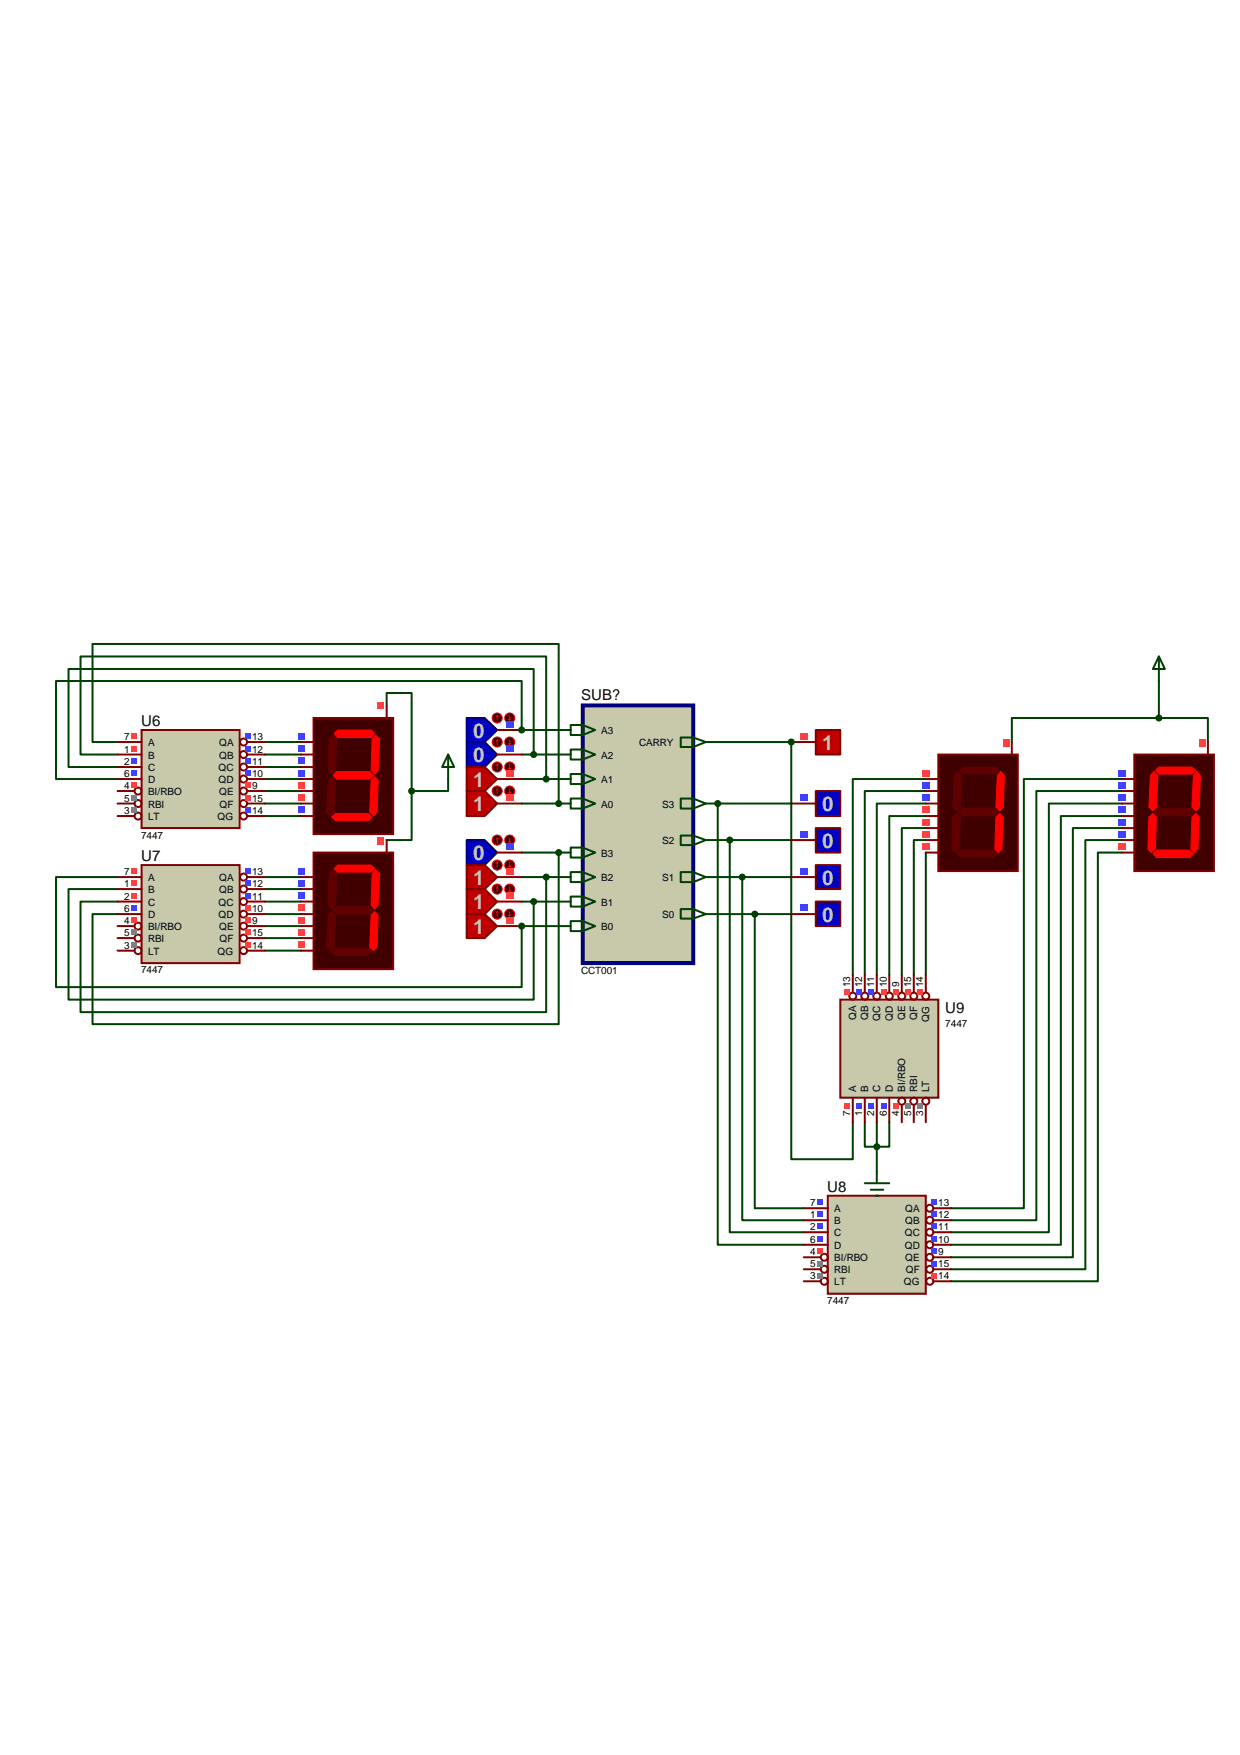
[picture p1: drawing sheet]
<svg xmlns="http://www.w3.org/2000/svg" width="210mm" height="297mm" viewBox="0 0 210 297" stroke-linecap="round" stroke-linejoin="round" font-family="sans-serif">
<g fill="none" stroke="#004000" stroke-width=".34">
<path d="M65.4 119.4v-2.1h4.3v16.6M44.8 125.6h6.2M44.8 127.7h6.2M44.8 129.8h6.2M44.8 131.9h6.2M44.8 133.9h6.2M44.8 136h6.2M44.8 138.1h6.2M69.7 133.9v8.3h-4.3M75.9 131.9v2h-6.2M88.3 123.6h8.3M44.8 148.4h6.2"/>
<path d="M44.8 150.5h6.2M44.8 152.6h6.2M44.8 154.7h6.2M44.8 156.7h6.2M44.8 158.8h6.2M44.8 160.9h6.2"/>
</g>
<circle cx="88.3" cy="123.6" r=".17" fill="#004000"/>
<path d="M19.9 127.7h-6.3v-16.6h78.9v20.8M19.9 125.6h-4.2v-16.6h78.9v27M88.3 123.6v-8.3h-78.8v16.6h10.4M88.3 127.7h8.3M88.3 131.9h8.3M88.3 136h8.3M90.3 127.7v-14.5h-78.7v16.6h8.3M88.3 156.7h8.3" fill="none" stroke="#004000" stroke-width=".34"/>
<circle cx="88.3" cy="156.7" r=".17" fill="#004000"/>
<g fill="none" stroke="#004000" stroke-width=".34">
<path d="M196.2 115.3v6.2M119.5 136h14.4M119.5 125.6h14.4M121.5 136v74.7h14.6M156.7 131.9h-12.3v33.1M156.7 133.9h-10.3v31.1M156.7 136h-8.3v29M156.7 138.1h-6.2v26.9M189.9 131.9h-16.6v72.6h-12.3M189.9 133.9h-14.5v72.6h-14.4M189.9 136h-12.4v72.6h-16.5M189.9 138.1h-10.3v72.6h-18.6"/>
<path d="M196.2 121.5h-24.9v4.1M196.2 121.5h8.3v4.1M19.9 148.4h-10.4v18.7h78.8v-10.4M19.9 150.5h-8.3v18.7h78.7v-16.6M88.3 152.6h8.3M88.3 148.4h8.3M88.3 144.3h8.3M92.5 148.4v22.9h-78.9v-18.7h6.3M94.6 144.3v29h-78.9v-18.6h4.2M119.5 148.4h14.4M119.5 142.2h14.4M119.5 154.7h14.4"/>
<path d="M123.5 142.2v66.4h12.6M125.6 148.4v58.1h10.5M127.8 154.7v49.8h8.3M156.7 140.2h-4v24.8M156.7 142.2h-2v22.8M156.7 144.3v20.7M189.9 140.2h-8.3v72.6h-20.6M189.9 142.2h-6.2v72.6h-22.7M189.9 144.3h-4.1v72.6h-24.8M146.4 189.9v4.2h4.1v-4.2M148.4 189.9v8.3"/>
</g>
<circle cx="133.9" cy="125.6" r=".17" fill="#004000"/>
<path d="M133.9 125.6v70.6h10.5v-6.3" fill="none" stroke="#004000" stroke-width=".34"/>
<path d="M98.6 119.4h18.7v43.6h-18.7z" fill="#c8c8aa" stroke="#000080" stroke-width=".68"/>
<g fill="none" stroke="#004000" stroke-width=".34">
<path d="M96.6 122.7h2l2.2 .9-2.2 .8h-2zM96.6 126.9h2l2.2 .8-2.2 .9h-2zM96.6 131h2l2.2 .9-2.2 .8h-2zM96.6 135.2h2l2.2 .8-2.2 .8h-2zM98.6 122.7v1.7M98.6 126.9v1.7M98.6 131v1.7M98.6 135.2v1.6M115.2 124.8h2.1l2.2 .8-2.2 .8h-2.1zM115.2 135.2h2.1l2.2 .8-2.2 .8h-2.1zM117.3 124.8v1.6M117.3 135.2v1.6"/>
<path d="M96.6 143.5h2l2.2 .8-2.2 .8h-2zM96.6 147.6h2l2.2 .8-2.2 .9h-2zM96.6 151.8h2l2.2 .8-2.2 .8h-2zM96.6 155.9h2l2.2 .8-2.2 .9h-2zM98.6 143.5v1.6M98.6 147.6v1.7M98.6 151.8v1.6M98.6 155.9v1.7M115.2 141.4h2.1l2.2 .8-2.2 .8h-2.1zM115.2 153.9h2.1l2.2 .8-2.2 .8h-2.1zM115.2 147.6h2.1l2.2 .8-2.2 .9h-2.1zM117.3 141.4v1.6"/>
<path d="M117.3 147.6v1.7M117.3 153.9v1.6"/>
</g>
<path d="M138.1 123.6h4.1v4.1h-4.1z" fill="#c00000" stroke="#800000" stroke-width=".34"/>
<path d="M133.9 125.6h4.2" fill="none" stroke="#800000" stroke-width=".34"/>
<path d="M135.5 124.1h1.2v1.1h-1.2z" fill="#ff4040"/>
<path d="M138.1 133.9h4.1v4.2h-4.1z" fill="#0000c0" stroke="#800000" stroke-width=".34"/>
<path d="M133.9 136h4.2" fill="none" stroke="#800000" stroke-width=".34"/>
<path d="M135.5 134.5h1.2v1.1h-1.2z" fill="#4040ff"/>
<path d="M138.1 140.2h4.1v4.1h-4.1z" fill="#0000c0" stroke="#800000" stroke-width=".34"/>
<path d="M133.9 142.2h4.2" fill="none" stroke="#800000" stroke-width=".34"/>
<path d="M135.5 140.7h1.2v1.1h-1.2z" fill="#4040ff"/>
<path d="M138.1 146.4h4.1v4.1h-4.1z" fill="#0000c0" stroke="#800000" stroke-width=".34"/>
<path d="M133.9 148.4h4.2" fill="none" stroke="#800000" stroke-width=".34"/>
<path d="M135.5 146.9h1.2v1.1h-1.2z" fill="#4040ff"/>
<path d="M138.1 152.6h4.1v4.1h-4.1z" fill="#0000c0" stroke="#800000" stroke-width=".34"/>
<path d="M133.9 154.7h4.2" fill="none" stroke="#800000" stroke-width=".34"/>
<path d="M135.5 153.1h1.2v1.1h-1.2z" fill="#4040ff"/>
<path d="M79 121.5h3l2.2 2.1-2.2 2h-3z" fill="#0000c0" stroke="#000080" stroke-width=".34"/>
<path d="M84.2 123.6h4.1" fill="none" stroke="#800000" stroke-width=".34"/>
<circle cx="84.2" cy="121.5" r=".85" fill="#400000" stroke="#f00" stroke-width=".17"/>
<path d="M84.2 121.1l-.2 .2M84.2 121.1l.1 .2M84.2 121.1v.8" fill="none" stroke="#f00" stroke-width=".17"/>
<circle cx="86.3" cy="121.5" r=".85" fill="#400000" stroke="#f00" stroke-width=".17"/>
<path d="M86 121.7l.3 .2M86.3 121.1v.8M86.4 121.7l-.1 .2" fill="none" stroke="#f00" stroke-width=".17"/>
<path d="M85.7 122h1.2v1.1h-1.2z" fill="#4040ff"/>
<path d="M79 125.6h3l2.2 2.1-2.2 2.1h-3z" fill="#0000c0" stroke="#000080" stroke-width=".34"/>
<path d="M84.2 127.7h4.1" fill="none" stroke="#800000" stroke-width=".34"/>
<circle cx="84.2" cy="125.6" r=".85" fill="#400000" stroke="#f00" stroke-width=".17"/>
<path d="M84.2 125.3l-.2 .1M84.2 125.3l.1 .1M84.2 125.3v.7" fill="none" stroke="#f00" stroke-width=".17"/>
<circle cx="86.3" cy="125.6" r=".85" fill="#400000" stroke="#f00" stroke-width=".17"/>
<path d="M86 125.8l.3 .2M86.3 125.3v.7M86.4 125.8l-.1 .2" fill="none" stroke="#f00" stroke-width=".17"/>
<path d="M85.7 126.2h1.2v1.1h-1.2z" fill="#4040ff"/>
<path d="M79 129.8h3l2.2 2.1-2.2 2h-3z" fill="#c00000" stroke="#800000" stroke-width=".34"/>
<path d="M84.2 131.9h4.1" fill="none" stroke="#800000" stroke-width=".34"/>
<circle cx="84.2" cy="129.8" r=".85" fill="#400000" stroke="#f00" stroke-width=".17"/>
<path d="M84.2 129.4l-.2 .2M84.2 129.4l.1 .2M84.2 129.4v.8" fill="none" stroke="#f00" stroke-width=".17"/>
<circle cx="86.3" cy="129.8" r=".85" fill="#400000" stroke="#f00" stroke-width=".17"/>
<path d="M86 130l.3 .2M86.3 129.4v.8M86.4 130l-.1 .2" fill="none" stroke="#f00" stroke-width=".17"/>
<path d="M85.7 130.3h1.2v1.1h-1.2z" fill="#ff4040"/>
<path d="M79 133.9h3l2.2 2.1-2.2 2.1h-3z" fill="#c00000" stroke="#800000" stroke-width=".34"/>
<path d="M84.2 136h4.1" fill="none" stroke="#800000" stroke-width=".34"/>
<circle cx="84.2" cy="133.9" r=".85" fill="#400000" stroke="#f00" stroke-width=".17"/>
<path d="M84.2 133.5l-.2 .2M84.2 133.5l.1 .2M84.2 133.5v.8" fill="none" stroke="#f00" stroke-width=".17"/>
<circle cx="86.3" cy="133.9" r=".85" fill="#400000" stroke="#f00" stroke-width=".17"/>
<path d="M86 134.1l.3 .2M86.3 133.5v.8M86.4 134.1l-.1 .2" fill="none" stroke="#f00" stroke-width=".17"/>
<path d="M85.7 134.5h1.2v1.1h-1.2z" fill="#ff4040"/>
<path d="M79 142.2h3l2.2 2.1-2.2 2.1h-3z" fill="#0000c0" stroke="#000080" stroke-width=".34"/>
<path d="M84.2 144.3h4.1" fill="none" stroke="#800000" stroke-width=".34"/>
<circle cx="84.2" cy="142.2" r=".85" fill="#400000" stroke="#f00" stroke-width=".17"/>
<path d="M84.2 141.8l-.2 .2M84.2 141.8l.1 .2M84.2 141.8v.8" fill="none" stroke="#f00" stroke-width=".17"/>
<circle cx="86.3" cy="142.2" r=".85" fill="#400000" stroke="#f00" stroke-width=".17"/>
<path d="M86 142.4l.3 .2M86.3 141.8v.8M86.4 142.4l-.1 .2" fill="none" stroke="#f00" stroke-width=".17"/>
<path d="M85.7 142.8h1.2v1.1h-1.2z" fill="#4040ff"/>
<path d="M79 146.4h3l2.2 2-2.2 2.1h-3z" fill="#c00000" stroke="#800000" stroke-width=".34"/>
<path d="M84.2 148.4h4.1" fill="none" stroke="#800000" stroke-width=".34"/>
<circle cx="84.2" cy="146.4" r=".85" fill="#400000" stroke="#f00" stroke-width=".17"/>
<path d="M84.2 146l-.2 .2M84.2 146l.1 .2M84.2 146v.8" fill="none" stroke="#f00" stroke-width=".17"/>
<circle cx="86.3" cy="146.4" r=".85" fill="#400000" stroke="#f00" stroke-width=".17"/>
<path d="M86 146.6l.3 .2M86.3 146v.8M86.4 146.6l-.1 .2" fill="none" stroke="#f00" stroke-width=".17"/>
<path d="M85.7 146.9h1.2v1.1h-1.2z" fill="#ff4040"/>
<path d="M79 150.5h3l2.2 2.1-2.2 2.1h-3z" fill="#c00000" stroke="#800000" stroke-width=".34"/>
<path d="M84.2 152.6h4.1" fill="none" stroke="#800000" stroke-width=".34"/>
<circle cx="84.2" cy="150.5" r=".85" fill="#400000" stroke="#f00" stroke-width=".17"/>
<path d="M84.2 150.1l-.2 .2M84.2 150.1l.1 .2M84.2 150.1v.8" fill="none" stroke="#f00" stroke-width=".17"/>
<circle cx="86.3" cy="150.5" r=".85" fill="#400000" stroke="#f00" stroke-width=".17"/>
<path d="M86 150.7l.3 .2M86.3 150.1v.8M86.4 150.7l-.1 .2" fill="none" stroke="#f00" stroke-width=".17"/>
<path d="M85.7 151.1h1.2v1.1h-1.2z" fill="#ff4040"/>
<path d="M79 154.7h3l2.2 2-2.2 2.1h-3z" fill="#c00000" stroke="#800000" stroke-width=".34"/>
<path d="M84.2 156.7h4.1" fill="none" stroke="#800000" stroke-width=".34"/>
<circle cx="84.2" cy="154.7" r=".85" fill="#400000" stroke="#f00" stroke-width=".17"/>
<path d="M84.2 154.3l-.2 .2M84.2 154.3l.1 .2M84.2 154.3v.8" fill="none" stroke="#f00" stroke-width=".17"/>
<circle cx="86.3" cy="154.7" r=".85" fill="#400000" stroke="#f00" stroke-width=".17"/>
<path d="M86 154.9l.3 .2M86.3 154.3v.8M86.4 154.9l-.1 .2" fill="none" stroke="#f00" stroke-width=".17"/>
<path d="M85.7 155.2h1.2v1.1h-1.2z" fill="#ff4040"/>
<path d="M53.1 121.5h13.4v19.7h-13.4z" fill="#400000" stroke="#800000" stroke-width=".34"/>
<g fill="#f00" stroke="#f00" stroke-width=".17">
<path d="M57.1 123.6h5.7l.6 .5-.6 .7h-5.7l-.5-.7z"/>
<path d="M63 125l.6-.6 .7 .6-.3 5.4-.6 .6-.6-.6z"/>
<path d="M62.8 132l.6-.6 .6 .6-.2 5.4-.6 .7-.6-.7z"/>
<path d="M56.1 138.3l.7-.6h5.6l.6 .6-.6 .6h-5.6z"/>
<path d="M57 130.6h5.6l.6 .7-.6 .6h-5.6l-.6-.6z"/>
</g>
<g fill="#600000" stroke="#600000" stroke-width=".17">
<path d="M56.1 131.4l.7 .6-.2 5.4-.6 .7-.7-.7 .2-5.4z"/>
<path d="M55.7 125l.7-.6 .6 .6-.2 5.4-.7 .6-.6-.6z"/>
</g>
<path d="M65.4 119.4v2.1M51 125.6h2.1M51 127.7h2.1M51 129.8h2.1M51 131.9h2.1M51 133.9h2.1M51 136h2.1M51 138.1h2.1" fill="none" stroke="#800000" stroke-width=".34"/>
<g fill="#4040ff">
<path d="M50.5 124.1h1.1v1.1h-1.1z"/>
<path d="M50.5 126.2h1.1v1.1h-1.1z"/>
<path d="M50.5 128.2h1.1v1.1h-1.1z"/>
<path d="M50.5 130.3h1.1v1.1h-1.1z"/>
</g>
<g fill="#ff4040">
<path d="M50.5 132.4h1.1v1.1h-1.1z"/>
<path d="M50.5 134.5h1.1v1.1h-1.1z"/>
</g>
<path d="M50.5 136.5h1.1v1.1h-1.1z" fill="#4040ff"/>
<path d="M63.9 118.9h1.1v1.1h-1.1z" fill="#ff4040"/>
<path d="M53.1 144.3h13.4v19.7h-13.4z" fill="#400000" stroke="#800000" stroke-width=".34"/>
<g fill="#f00" stroke="#f00" stroke-width=".17">
<path d="M57.1 146.4h5.7l.6 .6-.6 .6h-5.7l-.5-.6z"/>
<path d="M63.6 147.2l.7 .7-.3 5.3-.6 .7-.6-.7 .2-5.3z"/>
<path d="M63.4 154.3l.6 .6-.2 5.4-.6 .6-.6-.6 .2-5.4z"/>
</g>
<g fill="#600000" stroke="#600000" stroke-width=".17">
<path d="M56.1 161.1l.7-.6h5.6l.6 .6-.6 .6h-5.6z"/>
<path d="M56.1 154.3l.7 .6-.2 5.4-.6 .6-.7-.6 .2-5.4z"/>
<path d="M55.7 147.9l.7-.7 .6 .7-.2 5.3-.7 .7-.6-.7z"/>
<path d="M57 153.4h5.6l.6 .6-.6 .7h-5.6l-.6-.7z"/>
</g>
<path d="M51 148.4h2.1M51 150.5h2.1M51 152.6h2.1M51 154.7h2.1M51 156.7h2.1M51 158.8h2.1M65.4 142.2v2.1M51 160.9h2.1" fill="none" stroke="#800000" stroke-width=".34"/>
<g fill="#4040ff">
<path d="M50.5 146.9h1.1v1.1h-1.1z"/>
<path d="M50.5 149h1.1v1.1h-1.1z"/>
<path d="M50.5 151.1h1.1v1.1h-1.1z"/>
</g>
<g fill="#ff4040">
<path d="M50.5 153.1h1.1v1.1h-1.1z"/>
<path d="M50.5 155.2h1.1v1.1h-1.1z"/>
<path d="M50.5 157.3h1.1v1.1h-1.1z"/>
<path d="M50.5 159.4h1.1v1.1h-1.1z"/>
<path d="M63.9 141.7h1.1v1.2h-1.1z"/>
</g>
<path d="M24 123.6h16.6v16.6h-16.6z" fill="#c8c8aa" stroke="#800000" stroke-width=".34"/>
<g fill="none" stroke="#800000" stroke-width=".34">
<path d="M19.9 125.6h4.1M19.9 127.7h4.1M19.9 129.8h4.1M19.9 131.9h4.1M19.9 133.9h2.9M19.9 136h2.9M19.9 138.1h2.9M41.8 125.6h3M41.8 127.7h3M41.8 129.8h3M41.8 131.9h3M41.8 133.9h3"/>
<path d="M41.8 136h3M41.8 138.1h3"/>
<circle cx="23.4" cy="138.1" r=".59"/>
<circle cx="23.4" cy="133.9" r=".59"/>
<circle cx="23.4" cy="136" r=".59"/>
<circle cx="41.2" cy="131.9" r=".59"/>
<circle cx="41.2" cy="138.1" r=".59"/>
<circle cx="41.2" cy="133.9" r=".59"/>
<circle cx="41.2" cy="136" r=".59"/>
<circle cx="41.2" cy="127.7" r=".59"/>
<circle cx="41.2" cy="129.8" r=".59"/>
<circle cx="41.2" cy="125.6" r=".59"/>
</g>
<path d="M22.3 124.1h.8v1h-.8z" fill="#ff4040"/>
<path d="M41.6 124.1h.8v1h-.8z" fill="#4040ff"/>
<path d="M22.3 126.3h.8v.9h-.8z" fill="#ff4040"/>
<g fill="#4040ff">
<path d="M41.6 126.3h.8v.9h-.8z"/>
<path d="M22.3 128.3h.8v.9h-.8z"/>
<path d="M41.6 128.3h.8v.9h-.8z"/>
<path d="M22.3 130.4h.8v.9h-.8z"/>
<path d="M41.6 130.4h.8v.9h-.8z"/>
</g>
<g fill="#ff4040">
<path d="M22.3 132.4h.8v1h-.8z"/>
<path d="M41.6 132.4h.8v1h-.8z"/>
</g>
<path d="M22.3 134.6h.8v.9h-.8z" fill="#808080"/>
<path d="M41.6 134.6h.8v.9h-.8z" fill="#ff4040"/>
<path d="M22.3 136.6h.8v.9h-.8z" fill="#808080"/>
<path d="M41.6 136.6h.8v.9h-.8z" fill="#4040ff"/>
<path d="M24 146.4h16.6v16.6h-16.6z" fill="#c8c8aa" stroke="#800000" stroke-width=".34"/>
<g fill="none" stroke="#800000" stroke-width=".34">
<path d="M19.9 148.4h4.1M19.9 150.5h4.1M19.9 152.6h4.1M19.9 154.7h4.1M19.9 156.7h2.9M19.9 158.8h2.9M41.8 148.4h3M41.8 150.5h3M41.8 152.6h3M41.8 154.7h3M41.8 156.7h3M41.8 158.8h3"/>
<path d="M19.9 160.9h2.9M41.8 160.9h3"/>
<circle cx="23.4" cy="158.8" r=".59"/>
<circle cx="23.4" cy="156.7" r=".59"/>
<circle cx="41.2" cy="158.8" r=".59"/>
<circle cx="41.2" cy="148.4" r=".59"/>
<circle cx="41.2" cy="150.5" r=".59"/>
<circle cx="41.2" cy="152.6" r=".59"/>
<circle cx="41.2" cy="154.7" r=".59"/>
<circle cx="41.2" cy="156.7" r=".59"/>
<circle cx="23.4" cy="160.9" r=".59"/>
<circle cx="41.2" cy="160.9" r=".59"/>
</g>
<path d="M22.3 147h.8v.9h-.8z" fill="#ff4040"/>
<path d="M41.6 147h.8v.9h-.8z" fill="#4040ff"/>
<path d="M22.3 149h.8v1h-.8z" fill="#ff4040"/>
<path d="M41.6 149h.8v1h-.8z" fill="#4040ff"/>
<path d="M22.3 151.2h.8v.9h-.8z" fill="#ff4040"/>
<g fill="#4040ff">
<path d="M41.6 151.2h.8v.9h-.8z"/>
<path d="M22.3 153.2h.8v.9h-.8z"/>
</g>
<g fill="#ff4040">
<path d="M41.6 153.2h.8v.9h-.8z"/>
<path d="M22.3 155.3h.8v.9h-.8z"/>
<path d="M41.6 155.3h.8v.9h-.8z"/>
</g>
<path d="M22.3 157.3h.8v1h-.8z" fill="#808080"/>
<path d="M41.6 157.3h.8v1h-.8z" fill="#ff4040"/>
<path d="M22.3 159.5h.8v.9h-.8z" fill="#808080"/>
<path d="M41.6 159.5h.8v.9h-.8z" fill="#ff4040"/>
<path d="M75.9 127.7l1 2.1h-2.1zM75.9 127.7v4.2" fill="none" stroke="#004000" stroke-width=".34"/>
<g fill="#004000" stroke="#004000" stroke-width=".34">
<circle cx="69.7" cy="133.9" r=".42"/>
<circle cx="88.3" cy="123.6" r=".42"/>
<circle cx="90.3" cy="127.7" r=".42"/>
<circle cx="92.5" cy="131.9" r=".42"/>
<circle cx="94.6" cy="136" r=".42"/>
<circle cx="88.3" cy="156.7" r=".42"/>
<circle cx="90.3" cy="152.6" r=".42"/>
<circle cx="92.5" cy="148.4" r=".42"/>
<circle cx="94.6" cy="144.3" r=".42"/>
</g>
<path d="M192 127.7h13.5v19.7h-13.5z" fill="#400000" stroke="#800000" stroke-width=".34"/>
<g fill="#f00" stroke="#f00" stroke-width=".17">
<path d="M195.6 130.4l.6-.6h5.6l.6 .6-.6 .6h-5.6z"/>
<path d="M202.6 130.6l.6 .7-.2 5.3-.6 .7-.6-.7 .2-5.3z"/>
<path d="M201.8 138.3l.6-.6 .6 .6-.2 5.4-.6 .6-.6-.6z"/>
<path d="M195.2 144.5l.5-.6h5.6l.7 .6-.7 .6h-5.6z"/>
<path d="M194.5 138.3l.7-.6 .5 .6-.1 5.4-.7 .6-.6-.6z"/>
<path d="M195.3 130.6l.7 .7-.3 5.3-.5 .7-.7-.7 .2-5.3z"/>
</g>
<path d="M195.3 137.4l.7-.6h5.6l.6 .6-.6 .7h-5.6z" fill="#600000" stroke="#600000" stroke-width=".17"/>
<path d="M189.9 131.9h2.1M189.9 133.9h2.1M189.9 136h2.1M189.9 138.1h2.1M204.5 125.6v2.1M189.9 140.2h2.1M189.9 142.2h2.1M189.9 144.3h2.1" fill="none" stroke="#800000" stroke-width=".34"/>
<g fill="#4040ff">
<path d="M189.4 130.3h1.2v1.1h-1.2z"/>
<path d="M189.4 132.4h1.2v1.1h-1.2z"/>
<path d="M189.4 134.5h1.2v1.1h-1.2z"/>
<path d="M189.4 136.5h1.2v1.1h-1.2z"/>
<path d="M189.4 138.6h1.2v1.1h-1.2z"/>
<path d="M189.4 140.7h1.2v1.1h-1.2z"/>
</g>
<g fill="#ff4040">
<path d="M189.4 142.8h1.2v1.1h-1.2z"/>
<path d="M202.9 125.1h1.1v1.2h-1.1z"/>
</g>
<path d="M158.8 127.7h13.5v19.7h-13.5z" fill="#400000" stroke="#800000" stroke-width=".34"/>
<g fill="#600000" stroke="#600000" stroke-width=".17">
<path d="M162.4 130.4l.6-.6h5.6l.6 .6-.6 .6h-5.6z"/>
<path d="M162 144.5l.6-.6h5.5l.7 .6-.7 .6h-5.5z"/>
<path d="M161.3 138.3l.7-.6 .6 .6-.2 5.4-.7 .6-.6-.6z"/>
<path d="M162.1 130.6l.7 .7-.2 5.3-.6 .7-.7-.7 .2-5.3z"/>
<path d="M162.1 137.4l.7-.6h5.6l.6 .6-.6 .7h-5.6z"/>
</g>
<g fill="#f00" stroke="#f00" stroke-width=".17">
<path d="M169.4 130.6l.6 .7-.2 5.3-.6 .7-.6-.7 .2-5.3z"/>
<path d="M168.6 138.3l.6-.6 .6 .6-.2 5.4-.6 .6-.6-.6z"/>
</g>
<path d="M156.7 131.9h2.1M156.7 133.9h2.1M156.7 136h2.1M156.7 138.1h2.1M171.3 125.6v2.1M156.7 140.2h2.1M156.7 142.2h2.1M156.7 144.3h2.1" fill="none" stroke="#800000" stroke-width=".34"/>
<path d="M156.2 130.3h1.2v1.1h-1.2z" fill="#ff4040"/>
<g fill="#4040ff">
<path d="M156.2 132.4h1.2v1.1h-1.2z"/>
<path d="M156.2 134.5h1.2v1.1h-1.2z"/>
</g>
<g fill="#ff4040">
<path d="M156.2 136.5h1.2v1.1h-1.2z"/>
<path d="M156.2 138.6h1.2v1.1h-1.2z"/>
<path d="M156.2 140.7h1.2v1.1h-1.2z"/>
<path d="M156.2 142.8h1.2v1.1h-1.2z"/>
<path d="M169.8 125.1h1.1v1.2h-1.1z"/>
</g>
<path d="M196.2 111.1l1 2.1h-2zM196.2 111.1v4.2" fill="none" stroke="#004000" stroke-width=".34"/>
<circle cx="196.2" cy="121.5" r=".42" fill="#004000" stroke="#004000" stroke-width=".34"/>
<path d="M140.1 202.4h16.6v16.6h-16.6z" fill="#c8c8aa" stroke="#800000" stroke-width=".34"/>
<g fill="none" stroke="#800000" stroke-width=".34">
<path d="M136.1 204.5h4M136.1 206.5h4M136.1 208.6h4M136.1 210.7h4M136.1 212.8h2.8M136.1 214.8h2.8M136.1 216.9h2.8M158 204.5h3M158 206.5h3M158 208.6h3M158 210.7h3M158 212.8h3"/>
<path d="M158 214.8h3M158 216.9h3"/>
<circle cx="139.5" cy="214.8" r=".59"/>
<circle cx="139.5" cy="216.9" r=".59"/>
<circle cx="139.5" cy="212.8" r=".59"/>
<circle cx="157.4" cy="214.8" r=".59"/>
<circle cx="157.4" cy="216.9" r=".59"/>
<circle cx="157.4" cy="208.6" r=".59"/>
<circle cx="157.4" cy="212.8" r=".59"/>
<circle cx="157.4" cy="210.7" r=".59"/>
<circle cx="157.4" cy="204.5" r=".59"/>
<circle cx="157.4" cy="206.5" r=".59"/>
</g>
<g fill="#4040ff">
<path d="M138.4 203h.9v.9h-.9z"/>
<path d="M157.7 203h.9v.9h-.9z"/>
<path d="M138.4 205.1h.9v.9h-.9z"/>
<path d="M157.7 205.1h.9v.9h-.9z"/>
<path d="M138.4 207.1h.9v1h-.9z"/>
<path d="M157.7 207.1h.9v1h-.9z"/>
<path d="M138.4 209.2h.9v1h-.9z"/>
<path d="M157.7 209.2h.9v1h-.9z"/>
</g>
<path d="M138.4 211.3h.9v.9h-.9z" fill="#ff4040"/>
<path d="M157.7 211.3h.9v.9h-.9z" fill="#4040ff"/>
<path d="M138.4 213.4h.9v.9h-.9z" fill="#808080"/>
<path d="M157.7 213.4h.9v.9h-.9z" fill="#4040ff"/>
<path d="M138.4 215.4h.9v1h-.9z" fill="#808080"/>
<path d="M157.7 215.4h.9v1h-.9z" fill="#ff4040"/>
<path d="M142.2 169.2h16.6v16.6h-16.6z" fill="#c8c8aa" stroke="#800000" stroke-width=".34"/>
<g fill="none" stroke="#800000" stroke-width=".34">
<path d="M144.4 165v2.9M146.4 165v2.9M148.4 165v2.9M150.5 165v2.9M152.7 165v2.9M154.7 165v2.9M156.7 165v2.9M144.4 185.8v4.1M146.4 185.8v4.1M148.4 185.8v4.1M150.5 185.8v4.1M152.7 187.1v2.8"/>
<path d="M154.7 187.1v2.8M156.7 187.1v2.8"/>
<circle cx="144.4" cy="168.6" r=".59"/>
<circle cx="146.4" cy="168.6" r=".59"/>
<circle cx="148.4" cy="168.6" r=".59"/>
<circle cx="150.5" cy="168.6" r=".59"/>
<circle cx="152.7" cy="168.6" r=".59"/>
<circle cx="154.7" cy="168.6" r=".59"/>
<circle cx="156.7" cy="168.6" r=".59"/>
<circle cx="152.7" cy="186.4" r=".59"/>
<circle cx="154.7" cy="186.4" r=".59"/>
<circle cx="156.7" cy="186.4" r=".59"/>
</g>
<g fill="#ff4040">
<path d="M142.8 186.7h1v.9h-1z"/>
<path d="M142.8 167.4h1v.9h-1z"/>
</g>
<g fill="#4040ff">
<path d="M144.9 186.7h1v.9h-1z"/>
<path d="M144.9 167.4h1v.9h-1z"/>
<path d="M147 186.7h.9v.9h-.9z"/>
<path d="M147 167.4h.9v.9h-.9z"/>
<path d="M149.1 186.7h.9v.9h-.9z"/>
</g>
<g fill="#ff4040">
<path d="M149.1 167.4h.9v.9h-.9z"/>
<path d="M151.1 186.7h1v.9h-1z"/>
<path d="M151.1 167.4h1v.9h-1z"/>
</g>
<path d="M153.2 186.7h1v.9h-1z" fill="#808080"/>
<path d="M153.2 167.4h1v.9h-1z" fill="#ff4040"/>
<path d="M155.3 186.7h.9v.9h-.9z" fill="#808080"/>
<path d="M155.3 167.4h.9v.9h-.9z" fill="#ff4040"/>
<g fill="#004000" stroke="#004000" stroke-width=".34">
<circle cx="125.6" cy="148.4" r=".42"/>
<circle cx="123.5" cy="142.2" r=".42"/>
<circle cx="121.5" cy="136" r=".42"/>
<circle cx="148.4" cy="194.1" r=".42"/>
<circle cx="127.8" cy="154.7" r=".42"/>
<circle cx="133.9" cy="125.6" r=".42"/>
</g>
<path d="M148.4 198.2v2.1M146.4 200.3h4.1M147.4 201.4h2.1M148.3 202.4h.4" fill="none" stroke="#004000" stroke-width=".34"/>
<g font-size="3.5" fill="#c0c0c0">
<text x="80.1" y="124.8">0</text>
<text x="80.1" y="129">0</text>
<text x="139.2" y="126.9">1</text>
<text x="80.1" y="133.1">1</text>
<text x="80.1" y="137.3">1</text>
<text x="139.2" y="137.3">0</text>
<text x="139.2" y="143.5">0</text>
<text x="80.1" y="145.6">0</text>
<text x="80.1" y="149.7">1</text>
<text x="139.2" y="149.7">0</text>
<text x="80.1" y="153.9">1</text>
<text x="139.2" y="156">0</text>
<text x="80.1" y="158">1</text>
</g>
<g font-size="2.5">
<text x="98.4" y="118.6">SUB?</text>
<text x="23.9" y="122.9">U6</text>
<text x="23.9" y="145.7">U7</text>
<text x="160" y="171.4">U9</text>
<text x="140" y="201.7">U8</text>
</g>
<g font-size="1.7">
<text x="21" y="125.3">7</text>
<text x="42.7" y="125.3">13</text>
<text x="101.8" y="124.2">A3</text>
<text x="21" y="127.4">1</text>
<text x="21" y="129.5">2</text>
<text x="21" y="131.5">6</text>
<text x="25.1" y="126.3">A</text>
<text x="25.1" y="128.4">B</text>
<text x="25.1" y="130.5">C</text>
<text x="37" y="130.5">QC</text>
<text x="37.1" y="126.3">QA</text>
<text x="37.1" y="128.4">QB</text>
<text x="42.7" y="127.4">12</text>
<text x="42.7" y="129.5">11</text>
<text x="42.7" y="131.5">10</text>
<text x="101.8" y="128.4">A2</text>
<text x="108.2" y="126.3">CARRY</text>
<text x="21" y="133.5">4</text>
<text x="21" y="135.7">5</text>
<text x="21" y="137.8">3</text>
<text x="25.1" y="132.5">D</text>
<text x="25.1" y="134.6">BI/RBO</text>
<text x="25.1" y="136.7">RBI</text>
<text x="37" y="132.5">QD</text>
<text x="37.1" y="134.6">QE</text>
<text x="37.2" y="136.7">QF</text>
<text x="42.7" y="133.5">9</text>
<text x="42.7" y="135.7">15</text>
<text x="42.7" y="137.8">14</text>
<text x="101.8" y="132.5">A1</text>
<text x="101.8" y="136.7">A0</text>
<text x="112.1" y="136.7">S3</text>
<text x="23.9" y="141.9">7447</text>
<text x="25.1" y="138.8">LT</text>
<text x="36.8" y="138.8">QG</text>
<text x="112.1" y="142.9">S2</text>
<text x="21" y="148.1">7</text>
<text x="25.1" y="149.1">A</text>
<text x="37.1" y="149.1">QA</text>
<text x="42.7" y="148.1">13</text>
<text x="101.8" y="145">B3</text>
<text x="101.8" y="149.1">B2</text>
<text x="112.1" y="149.1">S1</text>
<text x="21" y="150.1">1</text>
<text x="21" y="152.3">2</text>
<text x="21" y="154.4">6</text>
<text x="25.1" y="151.2">B</text>
<text x="25.1" y="153.3">C</text>
<text x="25.1" y="155.4">D</text>
<text x="37" y="153.3">QC</text>
<text x="37" y="155.4">QD</text>
<text x="37.1" y="151.2">QB</text>
<text x="42.7" y="150.1">12</text>
<text x="42.7" y="152.3">11</text>
<text x="42.7" y="154.4">10</text>
<text x="101.8" y="153.3">B1</text>
<text x="112.1" y="155.4">S0</text>
<text x="21" y="156.4">4</text>
<text x="21" y="158.4">5</text>
<text x="21" y="160.6">3</text>
<text x="25.1" y="157.4">BI/RBO</text>
<text x="25.1" y="159.5">RBI</text>
<text x="25.1" y="161.6">LT</text>
<text x="36.8" y="161.6">QG</text>
<text x="37.1" y="157.4">QE</text>
<text x="37.2" y="159.5">QF</text>
<text x="42.7" y="156.4">9</text>
<text x="42.7" y="158.4">15</text>
<text x="42.7" y="160.6">14</text>
<text x="101.8" y="157.4">B0</text>
<text x="23.9" y="164.7">7447</text>
<text x="98.4" y="164.9">CCT001</text>
<text x="143.9" y="167.1" transform="rotate(-90 143.9 167.1)">13</text>
<text x="146" y="167.1" transform="rotate(-90 146 167.1)">12</text>
<text x="148" y="167.1" transform="rotate(-90 148 167.1)">11</text>
<text x="150.1" y="167.1" transform="rotate(-90 150.1 167.1)">10</text>
<text x="152.2" y="167.1" transform="rotate(-90 152.2 167.1)">9</text>
<text x="154.3" y="167.1" transform="rotate(-90 154.3 167.1)">15</text>
<text x="156.3" y="167.1" transform="rotate(-90 156.3 167.1)">14</text>
<text x="144.9" y="172.7" transform="rotate(-90 144.9 172.7)">QA</text>
<text x="147" y="172.7" transform="rotate(-90 147 172.7)">QB</text>
<text x="149" y="172.7" transform="rotate(-90 149 172.7)">QC</text>
<text x="151.1" y="172.7" transform="rotate(-90 151.1 172.7)">QD</text>
<text x="153.2" y="172.7" transform="rotate(-90 153.2 172.7)">QE</text>
<text x="155.3" y="172.6" transform="rotate(-90 155.3 172.6)">QF</text>
<text x="157.3" y="172.9" transform="rotate(-90 157.3 172.9)">QG</text>
<text x="160" y="173.8">7447</text>
<text x="144.9" y="184.8" transform="rotate(-90 144.9 184.8)">A</text>
<text x="147" y="184.8" transform="rotate(-90 147 184.8)">B</text>
<text x="149" y="184.8" transform="rotate(-90 149 184.8)">C</text>
<text x="151.1" y="184.8" transform="rotate(-90 151.1 184.8)">D</text>
<text x="153.2" y="184.8" transform="rotate(-90 153.2 184.8)">BI/RBO</text>
<text x="155.3" y="184.8" transform="rotate(-90 155.3 184.8)">RBI</text>
<text x="157.3" y="184.8" transform="rotate(-90 157.3 184.8)">LT</text>
<text x="143.9" y="188.8" transform="rotate(-90 143.9 188.8)">7</text>
<text x="146" y="188.8" transform="rotate(-90 146 188.8)">1</text>
<text x="148" y="188.8" transform="rotate(-90 148 188.8)">2</text>
<text x="150.1" y="188.8" transform="rotate(-90 150.1 188.8)">6</text>
<text x="152.2" y="188.8" transform="rotate(-90 152.2 188.8)">4</text>
<text x="154.3" y="188.8" transform="rotate(-90 154.3 188.8)">5</text>
<text x="156.3" y="188.8" transform="rotate(-90 156.3 188.8)">3</text>
<text x="137.2" y="204.2">7</text>
<text x="137.2" y="206.2">1</text>
<text x="137.2" y="208.2">2</text>
<text x="141.2" y="205.2">A</text>
<text x="141.2" y="207.2">B</text>
<text x="141.2" y="209.2">C</text>
<text x="153.2" y="209.2">QC</text>
<text x="153.2" y="205.2">QA</text>
<text x="153.2" y="207.2">QB</text>
<text x="158.8" y="204.2">13</text>
<text x="158.8" y="206.2">12</text>
<text x="158.8" y="208.2">11</text>
<text x="137.2" y="210.3">6</text>
<text x="137.2" y="212.5">4</text>
<text x="137.2" y="214.5">5</text>
<text x="141.2" y="211.4">D</text>
<text x="141.2" y="213.5">BI/RBO</text>
<text x="141.2" y="215.5">RBI</text>
<text x="153.2" y="211.4">QD</text>
<text x="153.2" y="213.5">QE</text>
<text x="153.3" y="215.5">QF</text>
<text x="158.8" y="210.3">10</text>
<text x="158.8" y="212.5">9</text>
<text x="158.8" y="214.5">15</text>
<text x="137.2" y="216.5">3</text>
<text x="140" y="220.8">7447</text>
<text x="141.2" y="217.5">LT</text>
<text x="153" y="217.5">QG</text>
<text x="158.8" y="216.5">14</text>
</g>
</svg>
